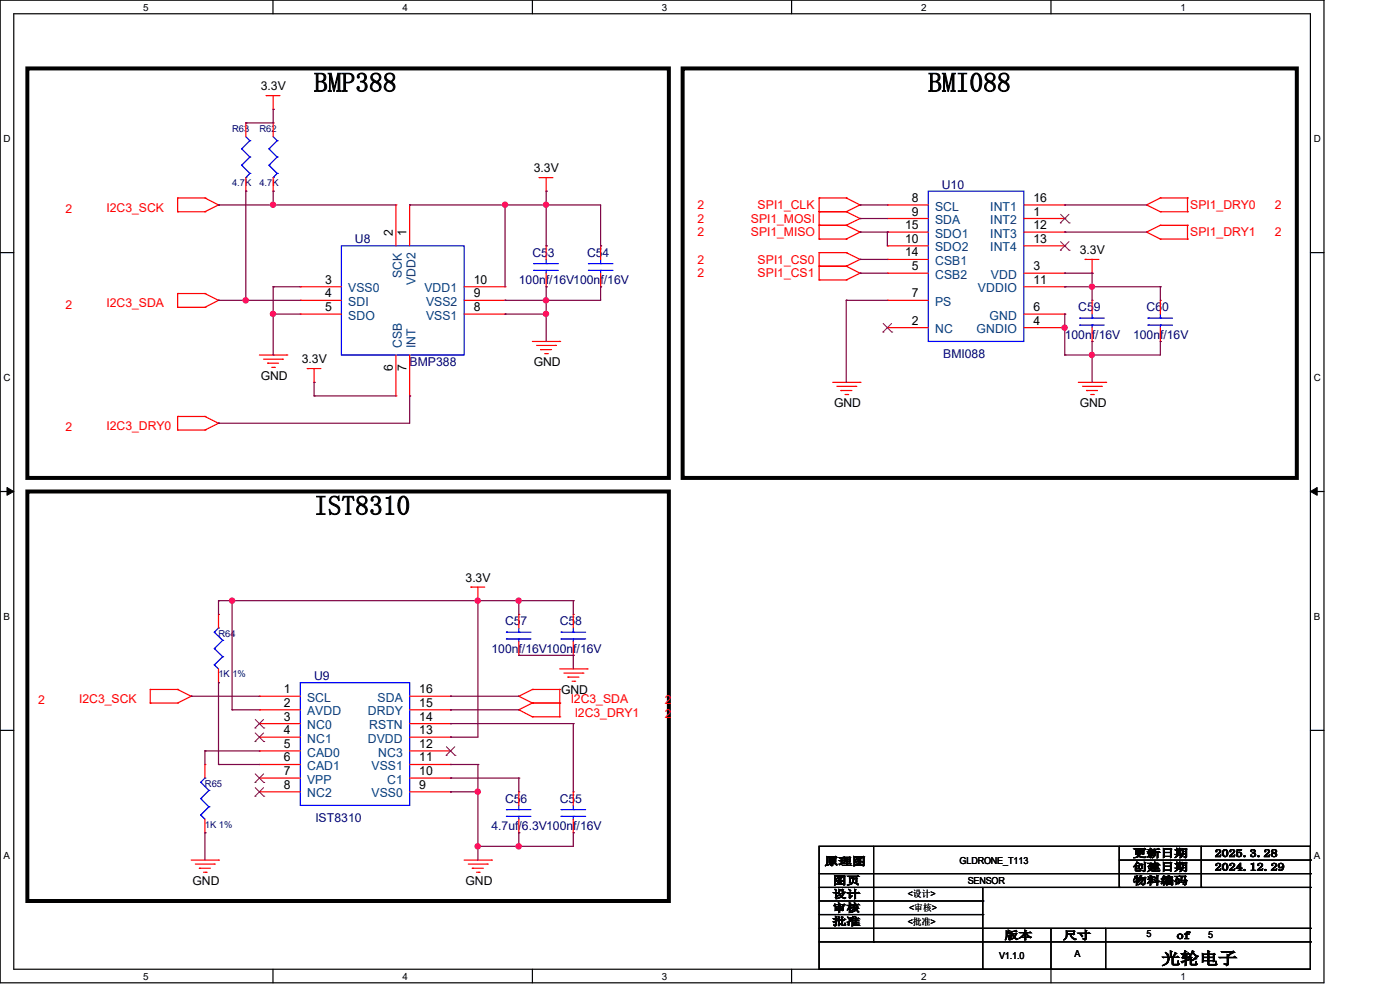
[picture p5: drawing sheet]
<svg xmlns="http://www.w3.org/2000/svg" width="297mm" height="210mm" viewBox="0 0 297 210" stroke-linecap="round" stroke-linejoin="round" font-family="sans-serif">
<path d="M0 0h280.9v208.5h-280.9zM2.9 2.9h275.1v202.7h-275.1z" fill="none" stroke="#000" stroke-width=".25"/>
<g fill="#fff">
<path d="M30.4 .3h1.1v2.4h-1.1z"/>
<path d="M30.4 205.9h1.1v2.3h-1.1z"/>
</g>
<path d="M57.9 0v2.9M57.9 205.6v2.9" fill="none" stroke="#000" stroke-width=".25"/>
<g fill="#fff">
<path d="M85.4 .3h1.1v2.4h-1.1z"/>
<path d="M85.4 205.9h1.1v2.3h-1.1z"/>
</g>
<path d="M112.9 0v2.9M112.9 205.6v2.9" fill="none" stroke="#000" stroke-width=".25"/>
<g fill="#fff">
<path d="M140.4 .3h1.2v2.4h-1.2z"/>
<path d="M140.4 205.9h1.2v2.3h-1.2z"/>
</g>
<path d="M167.9 0v2.9M167.9 205.6v2.9" fill="none" stroke="#000" stroke-width=".25"/>
<g fill="#fff">
<path d="M195.4 .3h1.2v2.4h-1.2z"/>
<path d="M195.4 205.9h1.2v2.3h-1.2z"/>
</g>
<path d="M223 0v2.9M223 205.6v2.9" fill="none" stroke="#000" stroke-width=".25"/>
<g fill="#fff">
<path d="M250.4 .3h1.2v2.4h-1.2z"/>
<path d="M250.4 205.9h1.2v2.3h-1.2z"/>
<path d="M.8 28.2h1.4v2.4h-1.4z"/>
<path d="M278.7 28.2h1.5v2.4h-1.5z"/>
<path d="M.8 78.9h1.4v2.3h-1.4z"/>
<path d="M278.7 78.9h1.5v2.3h-1.5z"/>
</g>
<path d="M0 53.6h2.9M278 53.6h2.9" fill="none" stroke="#000" stroke-width=".25"/>
<g fill="#fff">
<path d="M.8 129.6h1.3v2.3h-1.3z"/>
<path d="M278.7 129.6h1.4v2.3h-1.4z"/>
</g>
<path d="M0 104.3h2.9M278 104.3h2.9" fill="none" stroke="#000" stroke-width=".25"/>
<path d="M1.5 103.4l1.4 .9-1.4 .8zM278 104.3l1.4-.9v1.7z" fill="#000" stroke="#000" stroke-width=".21"/>
<g fill="#fff">
<path d="M.8 180.3h1.3v2.3h-1.3z"/>
<path d="M278.7 180.3h1.4v2.3h-1.4z"/>
</g>
<g fill="none" stroke="#000" stroke-width=".25">
<path d="M0 154.9h2.9M278 154.9h2.9M173.8 179.5h104.2v26.1h-104.2zM185.3 179.5v20.3M237.4 179.5v8.8M254.8 179.5v8.8M173.8 185.3h104.2M173.8 196.9h104.2M173.8 199.8h104.2M173.8 188.3h104.2M173.8 191.1h34.7M173.8 194h34.7"/>
<path d="M185.3 199.8h.1M208.5 191.1h.1M208.5 194h.1M208.5 188.3v17.3M223 196.9v8.7M234.6 196.9v8.7M237.4 188.3h.1M237.4 182.5h40.6M254.8 188.3h.1M278 185.3h.1M278 196.9h.1M278 199.8h.1"/>
<path d="M278 188.3h.1M278 182.5h.1M208.5 205.6h.1M223 205.6h.1M234.6 205.6h.1"/>
</g>
<path d="M5.8 14.5h136.1v86.9h-136.1zM144.8 14.5h130.3v86.9h-130.3zM5.8 104.3h136.1v86.8h-136.1z" fill="none" stroke="#000" stroke-width=".85"/>
<g fill="none" stroke="#f00" stroke-width=".25">
<path d="M52.2 26.1h.1M52.2 26.1v2.9M52.2 37.7v2.9M56.5 20.3h.1M56.5 20.3h2.9M58 23.2h.1M58 26.1h.1M58 20.3v2.9M58 26.1v2.9M58 37.7v2.9M114.4 37.7h.1M114.4 37.7h2.9"/>
<path d="M115.9 37.7v2.9M37.7 42h.1M37.7 44.9h.1M37.7 44.9h5.8M37.7 42h5.8M37.7 42v2.9M43.5 44.9h.1M43.5 42h.1M43.5 42l2.9 1.5M46.4 43.5h.1M46.4 43.5l-2.9 1.4M52.2 40.6h.1"/>
<path d="M58 40.6h.1M84 43.5h.1M84 43.5v8.7M86.9 43.5h.1M86.9 43.5v8.7M115.9 40.6h.1M115.9 52.2h.1M115.9 52.2v2.8M115.9 58v2.8M127.4 52.2h.1M127.4 52.2v2.8M127.4 58v2.8"/>
<path d="M173.8 56.5h.1M173.8 53.6h.1M173.8 44.9h.1M173.8 42h.1M173.8 50.7h.1M173.8 47.8h.1M173.8 59.4h.1M173.8 44.9h5.7M173.8 42h5.7M173.8 53.6h5.7M173.8 56.5h5.7M173.8 42v8.7"/>
<path d="M173.8 53.6v5.8M173.8 47.8h5.7M173.8 50.7h5.7M173.8 59.4h5.7M179.5 53.6h.1M179.5 56.5h.1M179.5 42h.1M179.5 44.9h.1M179.5 47.8h.1M179.5 50.7h.1M179.5 59.4h.1M179.5 53.6l3 1.4"/>
<path d="M179.5 42l3 1.5M179.5 47.8l3 1.4M179.5 44.9l3 1.5M179.5 56.5l3 1.5M182.5 55h.1M182.5 43.5h.1M182.5 49.2h.1M182.5 46.4h.1M182.5 58h.1M182.5 55l-3 1.5M182.5 43.5l-3 1.4M182.5 49.2l-3 1.5"/>
<path d="M182.5 46.4l-3 1.4M182.5 58l-3 1.4M188.3 58h.1M188.3 43.5h.1M188.3 46.4h.1M188.3 52.2h.1M188.3 55h.1M188.3 49.2h.1M188.3 55h8.6M188.3 46.4h8.6M188.3 58h8.6M188.3 43.5h8.6"/>
<path d="M188.3 52.2h8.6M188.3 49.2h8.6M217.2 46.4h8.7M217.2 58h8.7M217.2 43.5h8.7M217.2 52.2h8.7M217.2 49.2h8.7M225.9 46.4h.1M225.9 58h.1M225.9 49.2h.1M225.9 52.2h.1M225.9 43.5h.1"/>
<path d="M230.2 55h.1M230.2 55h2.9M231.7 58h.1M231.7 55v3M243.2 49.2h.1M243.2 43.5h.1M243.2 49.2l3 1.5M243.2 43.5l3 1.4M246.2 47.8h.1M246.2 50.7h.1M246.2 42h.1M246.2 44.9h.1"/>
<path d="M246.2 44.9h5.7M246.2 42h5.7M246.2 47.8h5.7M246.2 50.7h5.7M246.2 47.8l-3 1.4M246.2 42l-3 1.5M251.9 50.7h.1M251.9 47.8h.1M251.9 44.9h.1M251.9 42h.1M251.9 42v2.9M251.9 47.8v2.9"/>
<path d="M37.7 62.3h.1M37.7 65.2h.1M37.7 62.3v2.9M37.7 65.2h5.8M37.7 62.3h5.8M43.5 65.2h.1M43.5 62.3h.1M43.5 62.3l2.9 1.4M46.4 63.7h.1M46.4 63.7l-2.9 1.5M55 75.3h5.8M55.9 76.2h4"/>
<path d="M56.8 77h.1M56.8 77h2.3M57.7 77.9h.5M58.2 77.9h.1M59.9 76.2h.1M60.8 75.3h.1M63.7 60.8h.1M63.7 63.7h.1M63.7 66.6h.1M63.7 60.8h8.7M63.7 63.7h8.7M63.7 66.6h8.7"/>
<path d="M65.2 78.2h.1M65.2 78.2h2.9M66.6 78.2v2.9M84 75.3v8.7M86.9 75.3v8.7M98.5 60.8h8.6M98.5 63.7h8.6M98.5 66.6h8.6M107.1 66.6h.1M107.1 63.7h.1M107.1 60.8h.1M112.9 72.4h5.8"/>
<path d="M113.8 73.3h4.1M114.7 74.2h.1M114.7 74.2h2.3M115.6 75h.5M115.9 60.8h.1M116.1 75h.1M117.9 73.3h.1M118.7 72.4h.1M127.4 60.8h.1M188.3 69.5h.1M188.3 63.7h.1M188.3 63.7h8.6"/>
<path d="M188.3 69.5h8.6M217.2 60.8h8.7M217.2 66.6h8.7M217.2 69.5h8.7M225.9 69.5h.1M225.9 66.6h.1M225.9 60.8h.1M231.7 72.4h.1M231.7 63.7h.1M231.7 63.7v2.9M231.7 69.5v2.9M246.2 72.4h.1"/>
<path d="M246.2 63.7h.1M246.2 63.7v2.9M246.2 69.5v2.9M37.7 88.3h.1M37.7 91.2h.1M37.7 88.3v2.9M37.7 91.2h5.8M37.7 88.3h5.8M43.5 91.2h.1M43.5 88.3h.1M43.5 88.3l2.9 1.5M46.4 89.8h.1"/>
<path d="M46.4 89.8l-2.9 1.4M66.6 81.1h.1M84 84h.1M86.9 84h.1M176.7 81.1h5.8M177.5 82h4.1M178.4 82.8h.1M178.4 82.8h2.3M179.3 83.7h.5M179.8 83.7h.1M181.6 82h.1M182.5 81.1h.1"/>
<path d="M228.8 81.1h5.8M229.7 82h4M230.5 82.8h.1M230.5 82.8h2.3M231.4 83.7h.5M231.9 83.7h.1M233.7 82h.1M234.6 81.1h.1M46.4 130.3h.1M46.4 130.3v2.9M99.9 124.5h.1M99.9 124.5h2.9"/>
<path d="M101.4 127.4h.1M101.4 124.5v2.9M110.1 139h.1M110.1 130.3h.1M110.1 130.3v2.9M110.1 136.1v2.9M121.6 139h.1M121.6 130.3h.1M121.6 130.3v2.9M121.6 136.1v2.9M31.9 146.3h.1M31.9 149.1h.1"/>
<path d="M31.9 149.1h5.8M31.9 146.3h5.8M31.9 146.3v2.8M37.7 149.1h.1M37.7 146.3h.1M37.7 146.3l2.9 1.4M40.6 147.7h.1M40.6 147.7l-2.9 1.4M46.4 144.8h.1M46.4 141.9v2.9M55 147.7h.1M55 150.6h.1"/>
<path d="M55 153.5h.1M55 156.4h.1M55 159.3h.1M55 147.7h8.7M55 150.6h8.7M55 153.5h8.7M55 156.4h8.7M55 159.3h8.7M86.9 147.7h8.7M86.9 150.6h8.7M86.9 153.5h8.7M86.9 156.4h8.7"/>
<path d="M86.9 159.3h8.7M95.6 159.3h.1M95.6 156.4h.1M95.6 153.5h.1M95.6 150.6h.1M95.6 147.7h.1M110.1 150.6h.1M110.1 147.7h.1M110.1 150.6l2.8 1.5M110.1 147.7l2.8 1.4M112.9 152.1h.1M112.9 149.1h.1"/>
<path d="M112.9 146.3h.1M112.9 149.1h5.8M112.9 146.3h5.8M112.9 152.1h5.8M112.9 149.1l-2.8 1.5M112.9 146.3l-2.8 1.4M118.7 149.1h.1M118.7 152.1h.1M118.7 146.3h.1M118.7 146.3v5.8M118.7 141.9h5.8M119.6 142.8h4.1"/>
<path d="M120.5 143.6h.1M120.5 143.6h2.3M121.4 144.5h.5M121.9 144.5h.1M123.7 142.8h.1M124.5 141.9h.1M43.5 176.7h.1M43.5 162.2h.1M43.5 162.2v2.9M43.5 173.8v2.9M55 162.2h.1M55 165.1h.1"/>
<path d="M55 168h.1M55 162.2h8.7M55 165.1h8.7M55 168h8.7M86.9 162.2h8.7M86.9 165.1h8.7M86.9 168h8.7M95.6 168h.1M95.6 165.1h.1M95.6 162.2h.1M110.1 176.7h.1M110.1 168h.1"/>
<path d="M110.1 168v2.9M110.1 173.8v2.9M121.6 176.7h.1M121.6 168h.1M121.6 168v2.9M121.6 173.8v2.9M40.6 182.5h5.8M41.4 183.3h4.1M42.3 184.2h.1M42.3 184.2h2.3M43.2 185h.5M43.7 185h.1"/>
<path d="M45.5 183.3h.1M46.4 182.5h.1M98.5 182.5h5.8M99.4 183.3h4M100.2 184.2h.1M100.2 184.2h2.3M101.1 185h.5M101.6 185h.1M103.4 183.3h.1M104.3 182.5h.1"/>
</g>
<g fill="none" stroke="#00f" stroke-width=".25">
<path d="M51.3 31.6h.1M51.3 35.1h.1M51.3 31.6l1.7 1.7M51.3 35.1l1.7 1.7M52.2 37.7h.1M52.2 29l.8 .8M53 29.8h.1M53 33.3h.1M53 36.8h.1M53 29.8l-1.7 1.8M53 33.3l-1.7 1.8M53 36.8l-.8 .9"/>
<path d="M57.1 31.6h.1M57.1 35.1h.1M57.1 31.6l1.7 1.7M57.1 35.1l1.7 1.7M58 37.7h.1M58 29l.8 .8M58.8 29.8h.1M58.8 33.3h.1M58.8 36.8h.1M58.8 29.8l-1.7 1.8M58.8 33.3l-1.7 1.8M58.8 36.8l-.8 .9"/>
<path d="M72.4 52.2h26.1v23.1h-26.1zM113.2 55.9h.1M113.2 57.4h.1M113.2 55.9h5.2M113.2 57.4h5.2M115.9 57.4h.1M115.9 55.9h.1M115.9 55v.9M115.9 57.4v.6M124.8 55.9h.1M124.8 57.4h.1M124.8 55.9h5.2"/>
<path d="M124.8 57.4h5.2M127.4 57.4h.1M127.4 55.9h.1M127.4 55v.9M127.4 57.4v.6M196.9 40.6h20.3v31.8h-20.3zM229.1 67.5h.1M229.1 69h.1M229.1 67.5h5.2M229.1 69h5.2M231.7 69h.1M231.7 67.5h.1"/>
<path d="M231.7 66.6v.9M231.7 69v.5M243.5 67.5h.1M243.5 69h.1M243.5 67.5h5.3M243.5 69h5.3M246.2 69h.1M246.2 67.5h.1M246.2 66.6v.9M246.2 69v.5M45.5 137.6h.1M45.5 134.1h.1"/>
<path d="M45.5 137.6l1.7 1.7M45.5 134.1l1.7 1.7M46.4 133.2h.1M46.4 133.2l-.9 .9M47.2 139.3h.1M47.2 135.8h.1M47.2 139.3l-1.7 1.8M47.2 135.8l-1.7 1.8M107.4 134.1h.1M107.4 135.6h.1M107.4 134.1h5.2M107.4 135.6h5.2"/>
<path d="M110.1 135.6h.1M110.1 134.1h.1M110.1 133.2v.9M110.1 135.6v.5M119 134.1h.1M119 135.6h.1M119 134.1h5.2M119 135.6h5.2M121.6 135.6h.1M121.6 134.1h.1M121.6 133.2v.9M121.6 135.6v.5"/>
<path d="M45.5 141.1h.1M45.5 141.1l.9 .8M63.7 144.8h23.2v26.1h-23.2zM42.6 172.9h.1M42.6 169.4h.1M42.6 165.9h.1M42.6 172.9l.9 .9M42.6 169.4l1.7 1.8M42.6 165.9l1.7 1.8M43.5 165.1h.1M43.5 165.1l-.9 .8M44.3 171.2h.1"/>
<path d="M44.3 167.7h.1M44.3 171.2l-1.7 1.7M44.3 167.7l-1.7 1.7M107.4 171.7h.1M107.4 173.2h.1M107.4 171.7h5.2M107.4 173.2h5.2M110.1 173.2h.1M110.1 171.7h.1M110.1 170.9v.8M110.1 173.2v.6M119 171.7h.1"/>
<path d="M119 173.2h.1M119 171.7h5.2M119 173.2h5.2M121.6 173.2h.1M121.6 171.7h.1M121.6 170.9v.8M121.6 173.2v.6"/>
</g>
<g fill="none" stroke="#804000" stroke-width=".21">
<path d="M225 47.3h.1M225 53.1h.1M225 45.5l1.8 1.8M225 51.3l1.8 1.8M226.8 45.5l-1.8 1.8M226.8 51.3l-1.8 1.8M226.8 47.3h.1M226.8 53.1h.1M187.3 70.4h.1M187.4 68.6l1.8 1.8M189.1 68.6l-1.8 1.8M189.2 70.4h.1"/>
<path d="M54.1 154.4h.1M54.1 157.3h.1M54.1 152.6l1.9 1.8M54.1 155.5l1.9 1.8M55.9 152.6l-1.8 1.8M55.9 155.5l-1.8 1.8M56 154.4h.1M56 157.3h.1M94.7 158.4l1.8 1.8M96.5 158.4l-1.8 1.8M54.1 166h.1M54.1 168.9h.1"/>
<path d="M54.1 164.2l1.9 1.8M54.1 167.1l1.9 1.8M55.9 164.2l-1.8 1.8M55.9 167.1l-1.8 1.8M56 166h.1M56 168.9h.1M94.7 160.2h.1M96.5 160.2h.1"/>
</g>
<g fill="none" stroke="#800040" stroke-width=".25">
<path d="M52.2 26.1h.1M58 23.2h.1M58 23.2v2.9h-5.8M46.4 43.5h.1M46.4 43.5h37.6M52.2 40.6h.1M52.2 40.6v23.1M58 40.6h.1M58 43.5h.1M58 40.6v2.9M86.9 43.5h.1M86.9 43.5h40.5v8.7"/>
<path d="M107.1 43.5h.1M107.1 43.5v17.3M115.9 52.2h.1M115.9 40.6h.1M115.9 43.5h.1M115.9 40.6v11.6M127.4 52.2h.1M182.5 43.5h.1M182.5 46.4h.1M182.5 49.2h.1M182.5 55h.1M182.5 58h.1"/>
<path d="M182.5 43.5h5.8M182.5 46.4h5.8M182.5 49.2h5.8M182.5 55h5.8M182.5 58h5.8M188.3 49.2h.1M188.3 49.2v3M225.9 58h.1M225.9 43.5h.1M225.9 49.2h.1M225.9 43.5h17.3M225.9 49.2h17.3"/>
<path d="M225.9 58h5.8M231.7 58h.1M231.7 58v5.7M46.4 63.7h.1M46.4 63.7h17.3M52.2 63.7h.1M58 60.8h.1M58 66.6h.1M58 75.3h.1M58 66.6h5.7M58 60.8h5.7M58 60.8v14.5"/>
<path d="M107.1 63.7h.1M107.1 66.6h.1M107.1 66.6h8.8M115.9 60.8h.1M115.9 63.7h.1M115.9 66.6h.1M115.9 60.8v11.6M127.4 60.8h.1M127.4 60.8v2.9h-20.3M179.5 63.7h.1M179.5 63.7h8.8M179.5 63.7v17.4"/>
<path d="M225.9 69.5h.1M225.9 66.6h.1M225.9 60.8h.1M225.9 75.3h.1M225.9 60.8h20.3M225.9 66.6v8.7M231.7 60.8h.1M231.7 72.4h.1M231.7 75.3h.1M231.7 72.4v8.7M246.2 60.8h.1M246.2 72.4h.1"/>
<path d="M246.2 60.8v2.9M246.2 72.4v2.9h-20.3M46.4 89.8h.1M66.6 84h.1M66.6 81.1h.1M66.6 84h17.4M66.6 81.1v2.9M86.9 84h.1M86.9 84v5.8h-40.5M46.4 127.4h.1M46.4 127.4h75.2M46.4 127.4v2.9"/>
<path d="M49.2 127.4h.1M49.2 127.4v23.2M101.4 127.4h.1M101.4 127.4v29h-5.8M110.1 139h.1M110.1 127.4h.1M110.1 127.4v2.9M110.1 139h11.5M121.6 139h.1M121.6 127.4h.1M121.6 127.4v2.9M121.6 139v2.9"/>
<path d="M40.6 147.7h.1M40.6 147.7h14.4M43.5 159.3h.1M43.5 159.3v2.9M43.5 159.3h11.5M46.4 144.8h.1M46.4 144.8v17.4M49.2 150.6h.1M49.2 150.6h5.8M95.6 150.6h.1M95.6 147.7h.1M95.6 156.4h.1"/>
<path d="M95.6 153.5h.1M95.6 147.7h14.5M95.6 150.6h14.5M95.6 153.5h26M121.6 153.5h.1M121.6 153.5v14.5M43.5 176.7h.1M43.5 176.7v5.8M46.4 162.2h.1M46.4 162.2h8.6M95.6 162.2h.1M95.6 168h.1"/>
<path d="M95.6 165.1h.1M95.6 162.2h5.8M95.6 168h5.8M95.6 165.1h14.5M101.4 162.2h.1M101.4 168h.1M101.4 179.5h.1M101.4 162.2v20.3M110.1 165.1h.1M110.1 176.7h.1M110.1 179.5h.1M110.1 165.1v2.9"/>
<path d="M110.1 176.7v2.8M121.6 176.7h.1M121.6 176.7v2.8h-20.2"/>
</g>
<g fill="#f0f" stroke="#f0f" stroke-width=".25">
<circle cx="115.8" cy="63.7" r=".55"/>
<circle cx="115.8" cy="66.6" r=".55"/>
<circle cx="107.1" cy="43.4" r=".55"/>
<circle cx="115.8" cy="43.4" r=".55"/>
<circle cx="57.9" cy="66.6" r=".55"/>
<circle cx="57.9" cy="43.4" r=".55"/>
<circle cx="52.1" cy="63.7" r=".55"/>
<circle cx="101.3" cy="127.4" r=".55"/>
<circle cx="49.2" cy="127.4" r=".55"/>
<circle cx="101.3" cy="167.9" r=".55"/>
<circle cx="110" cy="179.5" r=".55"/>
<circle cx="101.3" cy="179.5" r=".55"/>
<circle cx="110" cy="127.4" r=".55"/>
<circle cx="225.8" cy="69.5" r=".55"/>
<circle cx="231.6" cy="60.8" r=".55"/>
<circle cx="231.6" cy="75.3" r=".55"/>
</g>
<g font-size="5.8">
<text x="66.6" y="19.5">BMP388</text>
<text x="196.9" y="19.5">BMI088</text>
<text x="66.6" y="109.2">IST8310</text>
</g>
<text font-size="3.5" x="246.4" y="204.5">光轮电子</text>
<g font-size="2.6">
<text x="55.3" y="19.1">3.3V</text>
<text x="113.2" y="36.5">3.3V</text>
<text x="193.5" y="42.8">8</text>
<text x="193.5" y="45.7">9</text>
<text x="219.2" y="45.7">1</text>
<text x="219.2" y="42.8">16</text>
<text x="83.4" y="50.1" transform="rotate(-90 83.4 50.1)">2</text>
<text x="86.3" y="50.1" transform="rotate(-90 86.3 50.1)">1</text>
<text x="192" y="51.5">10</text>
<text x="192" y="48.6">15</text>
<text x="219.2" y="48.6">12</text>
<text x="219.2" y="51.5">13</text>
<text x="229.1" y="53.9">3.3V</text>
<text x="192" y="54.4">14</text>
<text x="193.5" y="57.3">5</text>
<text x="219.2" y="57.3">3</text>
<text x="69" y="60.2">3</text>
<text x="69" y="63.1">4</text>
<text x="69" y="66">5</text>
<text x="100.5" y="66">8</text>
<text x="100.5" y="63.1">9</text>
<text x="100.5" y="60.2">10</text>
<text x="193.5" y="63.1">7</text>
<text x="219.2" y="66">6</text>
<text x="219.2" y="60.2">11</text>
<text x="193.5" y="68.9">2</text>
<text x="219.2" y="68.9">4</text>
<text x="64" y="77">3.3V</text>
<text x="113.2" y="77.6">GND</text>
<text x="55.3" y="80.5">GND</text>
<text x="83.4" y="78.8" transform="rotate(-90 83.4 78.8)">6</text>
<text x="86.3" y="78.8" transform="rotate(-90 86.3 78.8)">7</text>
<text x="177" y="86.3">GND</text>
<text x="229.1" y="86.3">GND</text>
<text x="98.8" y="123.4">3.3V</text>
<text x="60.2" y="147.1">1</text>
<text x="60.2" y="149.9">2</text>
<text x="88.9" y="149.9">15</text>
<text x="88.9" y="147.1">16</text>
<text x="119" y="147.1">GND</text>
<text x="60.2" y="152.9">3</text>
<text x="60.2" y="155.7">4</text>
<text x="88.9" y="155.7">13</text>
<text x="88.9" y="152.9">14</text>
<text x="60.2" y="158.7">5</text>
<text x="60.2" y="161.5">6</text>
<text x="88.9" y="161.5">11</text>
<text x="88.9" y="158.7">12</text>
<text x="60.2" y="164.4">7</text>
<text x="60.2" y="167.3">8</text>
<text x="88.9" y="167.3">9</text>
<text x="88.9" y="164.4">10</text>
<text x="40.9" y="187.7">GND</text>
<text x="98.8" y="187.7">GND</text>
</g>
<g font-size="2.6" fill="#000080">
<text x="199.8" y="40">U10</text>
<text x="75.3" y="51.6">U8</text>
<text x="112.9" y="54.5">C53</text>
<text x="124.5" y="54.5">C54</text>
<text x="110.1" y="60.3">100nf/16V100nf/16V</text>
<text x="225.9" y="71.8">100nf/16V</text>
<text x="228.8" y="66">C59</text>
<text x="240.4" y="71.8">100nf/16V</text>
<text x="243.2" y="66">C60</text>
<text x="86.9" y="77.6">BMP388</text>
<text x="200.1" y="75.9">BMI088</text>
<text x="107.1" y="132.7">C57</text>
<text x="118.7" y="132.7">C58</text>
<text x="104.3" y="138.4">100nf/16V100nf/16V</text>
<text x="66.6" y="144.2">U9</text>
<text x="107.1" y="170.3">C56</text>
<text x="118.7" y="170.3">C55</text>
<text x="66.9" y="174.4">IST8310</text>
<text x="104.3" y="176.1">4.7uf/6.3V100nf/16V</text>
</g>
<g font-size="2.6" fill="#f00">
<text x="13.9" y="45.2">2</text>
<text x="22.6" y="44.9">I2C3_SCK</text>
<text x="148" y="44.3">2</text>
<text x="148" y="47.2">2</text>
<text x="159.3" y="47.2">SPI1_MOSI</text>
<text x="160.7" y="44.3">SPI1_CLK</text>
<text x="252.5" y="44.3">SPI1_DRY0</text>
<text x="270.5" y="44.3">2</text>
<text x="148" y="50.1">2</text>
<text x="159.3" y="50.1">SPI1_MISO</text>
<text x="252.5" y="50.1">SPI1_DRY1</text>
<text x="270.5" y="50.1">2</text>
<text x="148" y="55.9">2</text>
<text x="148" y="58.8">2</text>
<text x="160.7" y="55.9">SPI1_CS0</text>
<text x="160.7" y="58.8">SPI1_CS1</text>
<text x="13.9" y="65.5">2</text>
<text x="22.6" y="65.2">I2C3_SDA</text>
<text x="13.9" y="91.5">2</text>
<text x="22.6" y="91.2">I2C3_DRY0</text>
<text x="8.1" y="149.4">2</text>
<text x="16.8" y="149.1">I2C3_SCK</text>
<text x="121.1" y="149.1">I2C3_SDA</text>
<text x="141.1" y="149.4">2</text>
<text x="121.9" y="152.1">I2C3_DRY1</text>
<text x="141.1" y="152.4">2</text>
</g>
<g font-size="2.6" fill="#004080">
<text x="198.4" y="44.7">SCL</text>
<text x="198.4" y="47.5">SDA</text>
<text x="210.1" y="47.5">INT2</text>
<text x="210.1" y="44.7">INT1</text>
<text x="198.4" y="53.3">SDO2</text>
<text x="198.4" y="50.4">SDO1</text>
<text x="210.1" y="50.4">INT3</text>
<text x="210.1" y="53.3">INT4</text>
<text x="85.2" y="58.9" transform="rotate(-90 85.2 58.9)">SCK</text>
<text x="198.4" y="59.1">CSB2</text>
<text x="198.4" y="56.2">CSB1</text>
<text x="210.2" y="59.1">VDD</text>
<text x="73.9" y="62">VSS0</text>
<text x="73.9" y="64.9">SDI</text>
<text x="88.1" y="60.5" transform="rotate(-90 88.1 60.5)">VDD2</text>
<text x="90" y="62">VDD1</text>
<text x="90.4" y="64.9">VSS2</text>
<text x="198.4" y="64.9">PS</text>
<text x="207.5" y="62">VDDIO</text>
<text x="73.9" y="67.8">SDO</text>
<text x="90.4" y="67.8">VSS1</text>
<text x="198.4" y="70.7">NC</text>
<text x="207.2" y="70.7">GNDIO</text>
<text x="209.9" y="67.8">GND</text>
<text x="85.2" y="73.9" transform="rotate(-90 85.2 73.9)">CSB</text>
<text x="88.1" y="73.9" transform="rotate(-90 88.1 73.9)">INT</text>
<text x="65.2" y="148.9">SCL</text>
<text x="80.1" y="148.9">SDA</text>
<text x="65.2" y="151.8">AVDD</text>
<text x="65.2" y="154.7">NC0</text>
<text x="78.1" y="151.8">DRDY</text>
<text x="78.3" y="154.7">RSTN</text>
<text x="65.2" y="157.6">NC1</text>
<text x="65.2" y="160.5">CAD0</text>
<text x="78" y="157.6">DVDD</text>
<text x="80.2" y="160.5">NC3</text>
<text x="65.2" y="163.4">CAD1</text>
<text x="65.2" y="166.2">VPP</text>
<text x="78.8" y="163.4">VSS1</text>
<text x="82.1" y="166.2">C1</text>
<text x="65.2" y="169.2">NC2</text>
<text x="78.8" y="169.2">VSS0</text>
</g>
<g font-size="2.3">
<text x="174.9" y="183.5">原理图</text>
<text x="240.4" y="181.8">更新日期</text>
<text x="240.4" y="184.7">创建日期</text>
<text x="257.7" y="181.8">2025.3.28</text>
<text x="257.7" y="184.7">2024.12.29</text>
<text x="176.7" y="187.6">图页</text>
<text x="176.7" y="190.5">设计</text>
<text x="240.4" y="187.6">物料编码</text>
<text x="176.7" y="193.4">审核</text>
<text x="176.7" y="196.3">批准</text>
<text x="213.1" y="199.2">版本</text>
<text x="225.6" y="199.2">尺寸</text>
<text x="249.6" y="199.2">of</text>
</g>
<g font-size="2.1">
<text x="30.4" y="2.2">5</text>
<text x="85.4" y="2.2">4</text>
<text x="140.4" y="2.2">3</text>
<text x="195.4" y="2.2">2</text>
<text x="250.4" y="2.2">1</text>
<text x=".8" y="30.1">D</text>
<text x="278.7" y="30.1">D</text>
<text x=".8" y="80.8">C</text>
<text x="278.7" y="80.8">C</text>
<text x=".8" y="131.5">B</text>
<text x="278.7" y="131.5">B</text>
<text x=".8" y="182.2">A</text>
<text x="278.7" y="182.2">A</text>
<text x="30.4" y="207.8">5</text>
<text x="85.4" y="207.8">4</text>
<text x="140.4" y="207.8">3</text>
<text x="195.4" y="207.8">2</text>
<text x="250.4" y="207.8">1</text>
</g>
<g font-size="2" fill="#000080">
<text x="49.2" y="27.9">R63</text>
<text x="55" y="27.9">R62</text>
<text x="49.2" y="39.5">4.7K</text>
<text x="55" y="39.5">4.7K</text>
<text x="46.4" y="135">R64</text>
<text x="46.4" y="143.7">1K 1%</text>
<text x="43.5" y="166.9">R65</text>
<text x="43.5" y="175.6">1K 1%</text>
</g>
<g font-size="2">
<text x="203.6" y="183.4">GLDRONE_T113</text>
<text x="192.6" y="190.3">&lt;设计&gt;</text>
<text x="205.3" y="187.4">SENSOR</text>
<text x="192.6" y="196.1">&lt;批准&gt;</text>
<text x="192.9" y="193.2">&lt;审核&gt;</text>
<text x="212" y="203.4">V1.1.0</text>
<text x="227.9" y="203.1">A</text>
<text x="243.2" y="198.8">5</text>
<text x="256.3" y="199">5</text>
</g>
</svg>
